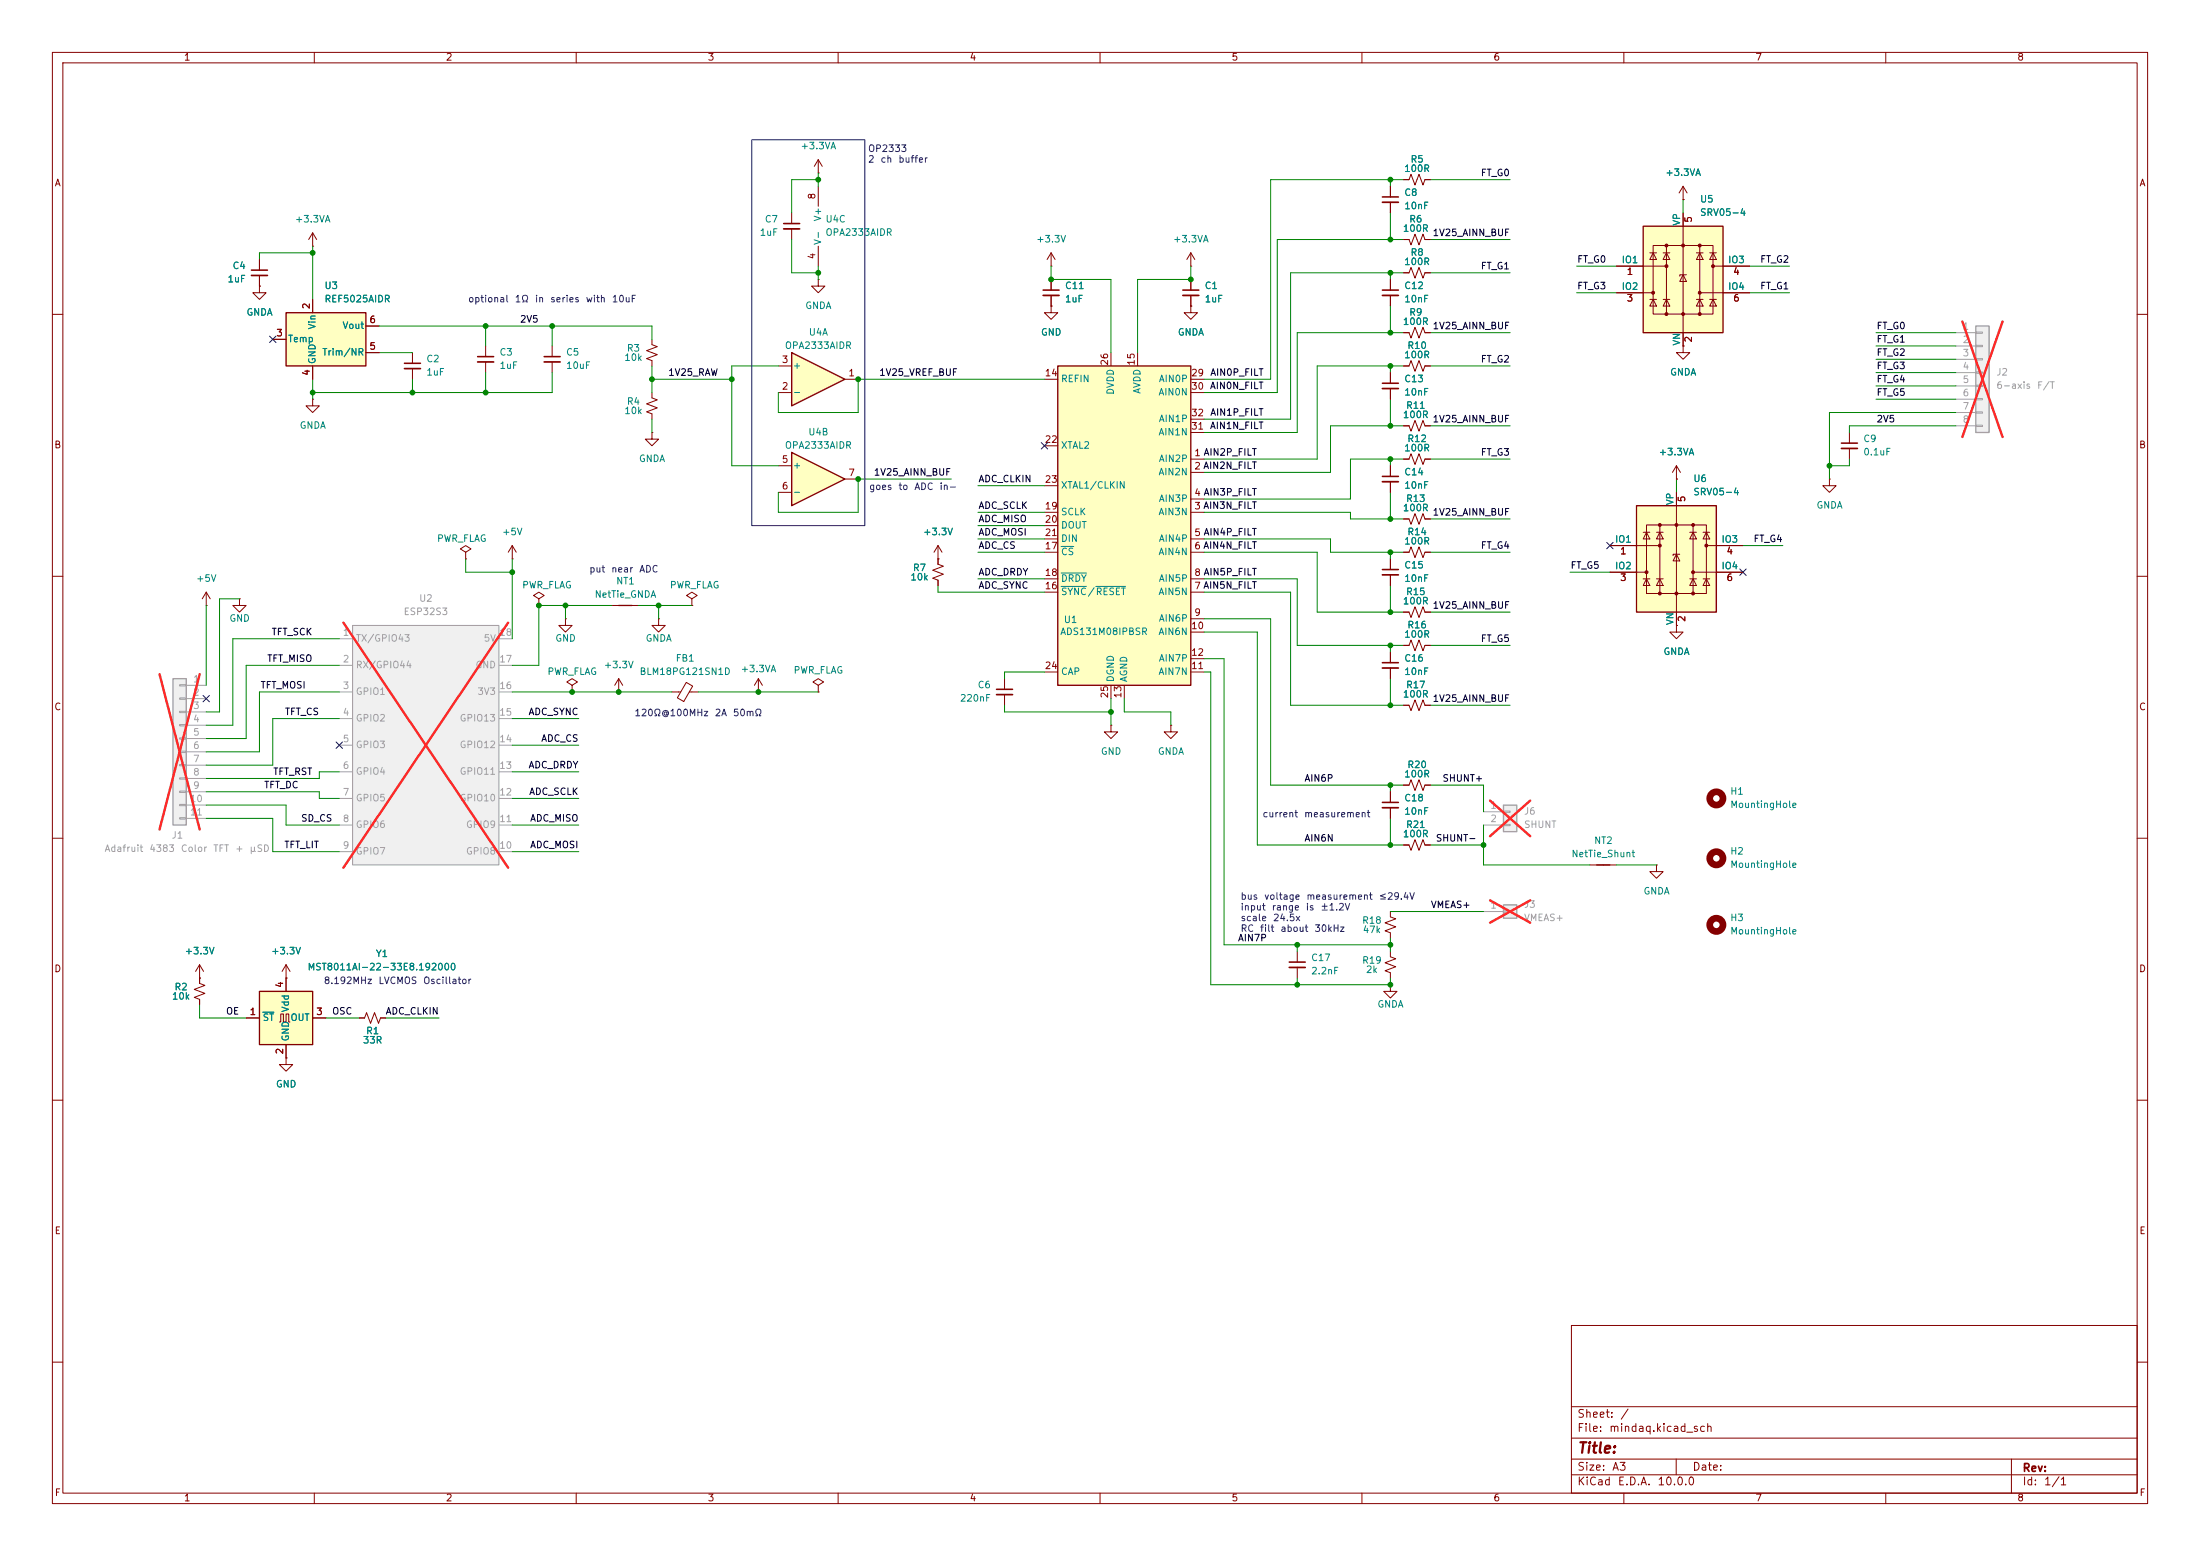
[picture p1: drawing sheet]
<svg xmlns="http://www.w3.org/2000/svg" width="420mm" height="297mm" viewBox="0 0 420 297" stroke-linecap="round" stroke-linejoin="round" font-family="sans-serif">
<g fill="none" stroke="#840000" stroke-width=".19">
<path d="M10 10h400v277h-400zM12 12h396v273h-396zM60 10v2M110 10v2M160 10v2M210 10v2M260 10v2M310 10v2M360 10v2M49.5 54.6v1.3h1.3l-1.3 1.3-1.2-1.3h1.2M49.5 54.6h.1M10 60h2"/>
<path d="M408 60h2M10 110h2M408 110h2M10 160h2M408 160h2M10 210h2M408 210h2M300 253h108v32h-108zM10 260h2M300 278.5h108M300 274.5h108M300 268.5h108"/>
<path d="M320 278.5v3M384 278.5v6.5M408 260h2M60 285v2M110 285v2M160 285v2M210 285v2M260 285v2M300 281.5h108M310 285v2M360 285v2"/>
</g>
<path d="M201.9 69.9h25.4v60.9h-25.4z" fill="#ffffc2"/>
<path d="M201.9 69.9h25.4v60.9h-25.4zM304.8 165.1h2.5" fill="none" stroke="#840000" stroke-width=".25"/>
<g fill="none" stroke="#840000" stroke-width=".19">
<path d="M200.7 50.8h.1M200.7 48.3l.7 1.2M200.7 48.3l-.8 1.2M200.7 48.3v2.5M92.7 66v2.1M92.7 69.1v2M105.4 66v2.1M105.4 69.1v2M199.4 72.4h2.5M212.1 67.3v2.6M217.2 67.3v2.6M227.3 72.4h2.6"/>
<path d="M227.3 74.9h2.6M199.4 97.8h2.5M199.4 85.1h2.5M199.4 92.7h2.5M227.3 87.6h2.6M227.3 90.2h2.6M227.3 97.8h2.6M227.3 95.3h2.6M227.3 82.6h2.6M227.3 80h2.6M199.4 102.9h2.5M199.4 105.4h2.5"/>
<path d="M199.4 113h2.5M199.4 110.5h2.5M199.4 100.3h2.5M227.3 102.9h2.6M227.3 105.4h2.6M227.3 113h2.6M227.3 110.5h2.6M227.3 118.1h2.6M199.4 128.3h2.5M212.1 130.8v2.6M214.6 130.8v2.6M227.3 120.7h2.6"/>
<path d="M227.3 128.3h2.6M227.3 125.7h2.6M268 134.6h1l.4 1 .7-2 .8 2 .8-2 .3 1h1M268 149.9h1l.4-1.1 .7 2.1 .8-2.1 .8 2.1 .3-1h1M303.5 165.1h5.1"/>
</g>
<path d="M202.6 111.9h4.8M202.6 104.3h2.4M202.6 109.4h4.8M209.2 111.9h5.7" fill="none" stroke="#008484" stroke-width=".19"/>
<circle cx="327.7" cy="163.8" r="1.27" fill="none" stroke="#840000" stroke-width="1.3"/>
<path d="M91.2 68.1h3M103.9 68.1h3" fill="none" stroke="#840000" stroke-width=".3"/>
<path d="M91.2 69.1h3M103.9 69.1h3" fill="none" stroke="#840000" stroke-width=".33"/>
<path d="M287 153.7h2.6v5.1h-2.6z" fill="#f0f0f0"/>
<path d="M287 153.7h2.6v5.1h-2.6z" fill="none" stroke="#a1a1a1" stroke-width=".25"/>
<path d="M283.2 154.9h3.8M283.2 157.5h3.8M287 154.8h1.3v.3h-1.3zM287 157.4h1.3v.2h-1.3z" fill="none" stroke="#a1a1a1" stroke-width=".19"/>
<path d="M284.5 152.8l7.6 6.8M292.1 152.8l-7.6 6.8" fill="none" stroke="#ff2626" stroke-width=".46"/>
<path d="M287 172.7h2.6v2.6h-2.6z" fill="#f0f0f0"/>
<path d="M287 172.7h2.6v2.6h-2.6z" fill="none" stroke="#a1a1a1" stroke-width=".25"/>
<path d="M283.2 174h3.8M287 173.9h1.3v.2h-1.3z" fill="none" stroke="#a1a1a1" stroke-width=".19"/>
<path d="M284.5 171.9l7.6 4.2M292.1 171.9l-7.6 4.2" fill="none" stroke="#ff2626" stroke-width=".46"/>
<path d="M97.8 106.7h.1M97.8 104.1l-.8 1.3M97.8 104.1l.8 1.3M97.8 104.1v2.6M102.9 114.3l1-.6-1-.7-1 .7 1 .6v1.3M102.9 115.6h.1M116.8 115.6h5.1" fill="none" stroke="#840000" stroke-width=".19"/>
<path d="M118.1 115.6h2.5" fill="none" stroke="#840000" stroke-width=".25"/>
<path d="M54.6 59.7h15.2v10.2h-15.2z" fill="#ffffc2"/>
<path d="M54.6 59.7h15.2v10.2h-15.2z" fill="none" stroke="#840000" stroke-width=".25"/>
<g fill="none" stroke="#840000" stroke-width=".19">
<path d="M49.5 49.5v2.1M49.5 52.6v2M59.7 47h.1M59.7 44.5v2.5M59.7 57.2v2.5M59.7 44.5l-.8 1.2M59.7 44.5l.8 1.2M52.1 64.8h2.5M59.7 69.9v2.5M69.8 67.3h2.6M69.8 62.2h2.6M349.2 91.4v1.3h-1.2l1.2 1.3 1.3-1.3h-1.3"/>
<path d="M349.2 91.4h.1M353.1 82.6v2M353.1 85.6v2M107.9 118.1v1.3h-1.2l1.2 1.3 1.3-1.3h-1.3M107.9 118.1h.1M125.7 118.1v1.3h1.3l-1.3 1.3-1.2-1.3h1.2M125.7 118.1h.1M179.1 104.1v3.6l1 .4-2 .7 2 .8-2 .8 1 .3v1.1M179.1 106.7h.1M179.1 104.1l.7 1.3M179.1 104.1l-.8 1.3M109.2 130.8l1-.6-1-.7-1 .7 1 .6v1.3"/>
<path d="M109.2 132.1h.1M118.1 132.1h.1M118.1 129.5l-.8 1.3M118.1 129.5l.8 1.3M118.1 129.5v2.6M265.4 151.1v2.1M265.4 154.2v2M268 161.3h1l.4 1 .7-2 .8 2 .8-2 .3 1h1"/>
</g>
<path d="M48 51.6h3.1M351.5 84.6h3.1M263.9 153.2h3.1" fill="none" stroke="#840000" stroke-width=".3"/>
<path d="M48 52.6h3.1M351.5 85.6h3.1M263.9 154.2h3.1" fill="none" stroke="#840000" stroke-width=".33"/>
<path d="M313.7 43.2h15.2v20.3h-15.2z" fill="#ffffc2"/>
<g fill="none" stroke="#840000" stroke-width=".19">
<path d="M321.3 38.1h.1M321.3 35.6v2.5M321.3 35.6l.8 1.2M321.3 35.6l-.8 1.2M308.6 50.8h9.5M308.6 55.9h7M315 48.3h1.2M315 57.2h1.2M315.6 46.9h11.4v13h-11.4zM315.6 48.3l.6 1.2h-1.2zM315.6 57.2l.6 1.2h-1.2zM317.5 48.3h1.3"/>
<path d="M317.5 57.2h1.3M318.1 48.3l.7 1.2h-1.3zM318.1 57.2l.7 1.2h-1.3zM318.1 46.9v13M321.3 52.5l.6 1.2h-1.2zM321.3 40.6v25.4M321.9 52.5h-1.2v.2M323.8 48.3h1.3M323.8 57.2h1.3M324.5 48.3l.6 1.2h-1.3zM324.5 57.2l.6 1.2h-1.3zM324.5 46.9v13"/>
<path d="M324.5 55.9h9.5M326.4 48.3h1.3M326.4 57.2h1.3M327 48.3l.7 1.2h-1.3zM327 57.2l.7 1.2h-1.3zM327 50.8h7M59.7 76.2v1.3h1.3l-1.3 1.2-1.3-1.2h1.3M59.7 76.2h.1M124.5 64.8v1l1 .4-2.1 .7 2.1 .8-2.1 .8 1.1 .3v1.1M124.5 74.9v1l1 .4-2.1 .8 2.1 .8-2.1 .7 1.1 .4v1M321.3 66v1.3h1.3l-1.3 1.3-1.3-1.3h1.3M321.3 66h.1"/>
<path d="M124.5 82.6v1.2h1.2l-1.2 1.3-1.3-1.3h1.3M124.5 82.6h.1M88.9 105.4l1-.6-1-.7-1 .7 1 .6v1.3M88.9 106.7h.1M191.8 129.5v2.1M191.8 132.6v2"/>
</g>
<path d="M313.7 43.2h15.2v20.3h-15.2z" fill="none" stroke="#840000" stroke-width=".25"/>
<g fill="#840000" stroke="#840000" stroke-width=".19">
<circle cx="315.6" cy="55.9" r=".28"/>
<circle cx="318.1" cy="46.9" r=".28"/>
<circle cx="318.1" cy="50.8" r=".28"/>
<circle cx="318.1" cy="59.9" r=".28"/>
<circle cx="321.3" cy="46.9" r=".28"/>
<circle cx="321.3" cy="59.9" r=".28"/>
<circle cx="324.5" cy="46.9" r=".28"/>
<circle cx="324.5" cy="55.9" r=".28"/>
<circle cx="324.5" cy="59.9" r=".28"/>
<circle cx="327" cy="50.8" r=".28"/>
</g>
<path d="M190.2 131.6h3.1" fill="none" stroke="#840000" stroke-width=".3"/>
<path d="M190.2 132.6h3.1" fill="none" stroke="#840000" stroke-width=".33"/>
<path d="M49.5 189.2h10.2v10.2h-10.2z" fill="#ffffc2"/>
<path d="M49.5 189.2h10.2v10.2h-10.2z" fill="none" stroke="#840000" stroke-width=".25"/>
<path d="M47 194.3h2.5M53.3 195.1h.3v-1.6h.5v1.6h.5v-1.6h.5v1.6h.3M54.6 186.7h.1M54.6 184.2v5M54.6 199.4v2.5M54.6 184.2l-.8 1.2M54.6 184.2l.8 1.2M59.7 194.3h2.5" fill="none" stroke="#840000" stroke-width=".19"/>
<path d="M50.2 193.2h2.1" fill="none" stroke="#008484" stroke-width=".19"/>
<path d="M377.2 62.2h2.5v20.4h-2.5z" fill="#f0f0f0"/>
<path d="M377.2 62.2h2.5v20.4h-2.5z" fill="none" stroke="#a1a1a1" stroke-width=".25"/>
<g fill="none" stroke="#a1a1a1" stroke-width=".19">
<path d="M373.4 63.5h3.8M373.4 66h3.8M373.4 68.6h3.8M373.4 71.1h3.8M373.4 73.7h3.8M373.4 76.2h3.8M373.4 78.7h3.8M377.2 63.4h1.3v.2h-1.3zM377.2 65.9h1.3v.3h-1.3zM377.2 68.5h1.3v.2h-1.3zM377.2 71h1.3v.2h-1.3zM377.2 73.5h1.3v.3h-1.3z"/>
<path d="M377.2 76.1h1.3v.2h-1.3zM377.2 78.6h1.3v.3h-1.3zM373.4 81.3h3.8M377.2 81.2h1.3v.2h-1.3z"/>
</g>
<path d="M374.6 61.4l7.7 22M382.3 61.4l-7.7 22" fill="none" stroke="#ff2626" stroke-width=".46"/>
<path d="M77.2 69.3h3.1M246.1 183.6h3.1" fill="none" stroke="#840000" stroke-width=".3"/>
<path d="M77.2 70.4h3.1M246.1 184.7h3.1" fill="none" stroke="#840000" stroke-width=".33"/>
<path d="M78.7 67.3v2M78.7 70.4v2M265.4 174v1l1 .4-2 .7 2 .8-2 .8 1 .4v1M247.6 181.6v2M247.6 184.7v2M265.4 188v1.2h-1.2l1.2 1.3 1.3-1.3h-1.3M265.4 188h.1M265.4 181.6v1l1 .4-2 .8 2 .7-2 .8 1 .4v1" fill="none" stroke="#840000" stroke-width=".19"/>
<circle cx="327.7" cy="152.4" r="1.27" fill="none" stroke="#840000" stroke-width="1.3"/>
<path d="M67.3 119.4h27.9v45.7h-27.9z" fill="#f0f0f0"/>
<g fill="none" stroke="#a1a1a1" stroke-width=".19">
<path d="M67.3 119.4h27.9v45.7h-27.9zM64.8 121.9h2.5M64.8 127h2.5M64.8 132.1h2.5M64.8 137.2h2.5M95.2 121.9h2.6M95.2 127h2.6M95.2 132.1h2.6M95.2 137.2h2.6M64.8 142.2h2.5M64.8 147.3h2.5M64.8 152.4h2.5"/>
<path d="M64.8 157.5h2.5M95.2 142.2h2.6M95.2 147.3h2.6M95.2 152.4h2.6M95.2 157.5h2.6M64.8 162.6h2.5M95.2 162.6h2.6"/>
</g>
<path d="M65.6 118.9l31.4 46.7M97 118.9l-31.4 46.7" fill="none" stroke="#ff2626" stroke-width=".46"/>
<path d="M265.4 35.6v2M265.4 38.6v2M268 45.7h1l.4 1 .7-2 .8 2 .8-2 .3 1h1M320 91.4h.1M320 88.9l.8 1.3M320 88.9l-.7 1.3M320 88.9v2.5M316.2 165.1v1.3h-1.2l1.2 1.2 1.3-1.2h-1.3M316.2 165.1h.1" fill="none" stroke="#840000" stroke-width=".19"/>
<path d="M263.9 37.6h3.1" fill="none" stroke="#840000" stroke-width=".3"/>
<path d="M263.9 38.6h3.1" fill="none" stroke="#840000" stroke-width=".33"/>
<path d="M33 129.5h2.6v28h-2.6z" fill="#f0f0f0"/>
<path d="M33 129.5h2.6v28h-2.6z" fill="none" stroke="#a1a1a1" stroke-width=".25"/>
<g fill="none" stroke="#a1a1a1" stroke-width=".19">
<path d="M34.3 130.7h1.3v.2h-1.3zM34.3 133.2h1.3v.3h-1.3zM34.3 135.8h1.3v.2h-1.3zM34.3 138.3h1.3v.3h-1.3zM35.6 130.8h3.8M35.6 133.4h3.8M35.6 135.9h3.8M35.6 138.4h3.8M34.3 140.8h1.3v.3h-1.3zM34.3 143.4h1.3v.2h-1.3zM34.3 145.9h1.3v.3h-1.3zM34.3 148.5h1.3v.2h-1.3z"/>
<path d="M34.3 151h1.3v.3h-1.3zM34.3 153.5h1.3v.3h-1.3zM34.3 156.1h1.3v.2h-1.3zM35.6 141h3.8M35.6 143.5h3.8M35.6 146.1h3.8M35.6 148.6h3.8M35.6 151.1h3.8M35.6 153.7h3.8M35.6 156.2h3.8"/>
</g>
<path d="M30.5 128.7l7.6 29.6M38.1 128.7l-7.6 29.6" fill="none" stroke="#ff2626" stroke-width=".46"/>
<g fill="none" stroke="#840000" stroke-width=".19">
<path d="M156.2 33h.1M156.2 30.5l.8 1.3M156.2 30.5l-.8 1.3M156.2 30.5v2.5M268 34.3h1l.4-1 .7 2 .8-2 .8 2 .3-1h1M151.1 40.6v2.1M151.1 43.7v2M156.2 53.3v1.3h1.3l-1.3 1.3-1.3-1.3h1.3M156.2 53.3h.1M200.7 58.4v1.3h-1.3l1.3 1.3 1.2-1.3h-1.2M200.7 58.4h.1M200.7 53.3v2.1"/>
<path d="M200.7 56.4v2M227.3 58.4v1.3h1.3l-1.3 1.3-1.2-1.3h1.2M227.3 58.4h.1M227.3 50.8h.1M227.3 48.3v2.5M227.3 53.3v2.1M227.3 56.4v2M227.3 48.3l.8 1.2M227.3 48.3l-.7 1.2M265.4 53.3v2.1M265.4 56.4v2M268 52.1h1l.4-1 .7 2 .8-2 .8 2 .3-1h1"/>
<path d="M265.4 71.1v2.1M265.4 74.2v2M268 63.5h1l.4 1 .7-2 .8 2 .8-2 .3 1h1M268 69.9h1l.4-1.1 .7 2.1 .8-2.1 .8 2.1 .3-1h1M265.4 88.9v2M265.4 91.9v2.1M268 81.3h1l.4 1 .7-2 .8 2 .8-2 .3 1h1M268 87.6h1l.4-1 .7 2 .8-2 .8 2 .3-1h1M39.4 115.6h.1M39.4 113l-.8 1.3M39.4 113l.7 1.3M39.4 113v2.6"/>
<path d="M45.7 114.3v1.3h-1.3l1.3 1.2 1.3-1.2h-1.3M45.7 114.3h.1M128.3 132.1h1.6M131 130.3l1.2 .7-1.7 2.9-1.2-.7zM131.6 132.1h1.7M144.8 132.1h.1M144.8 129.5l-.8 1.3M144.8 129.5l.7 1.3M144.8 129.5v2.6M156.2 130.8l1-.6-1-.7-1 .7 1 .6v1.3M156.2 132.1h.1M212.1 138.4v1.3h-1.3l1.3 1.3 1.3-1.3h-1.3"/>
<path d="M212.1 138.4h.1M223.5 138.4v1.3h-1.3l1.3 1.3 1.3-1.3h-1.3M223.5 138.4h.1M38.1 184.2v3.5l1 .4-2 .7 2 .8-2 .8 1 .4v1M38.1 186.7h.1M38.1 184.2l-.8 1.2M38.1 184.2l.8 1.2M68.6 194.3h1l.4-1 .7 2 .8-2 .8 2 .3-1h1.1M54.6 201.9v1.3h-1.3l1.3 1.3 1.3-1.3h-1.3M54.6 201.9h.1"/>
</g>
<path d="M149.6 42.7h3.1M199.1 55.4h3.1M225.8 55.4h3.1M263.9 55.4h3.1M263.9 73.2h3.1M263.9 90.9h3.1" fill="none" stroke="#840000" stroke-width=".3"/>
<path d="M149.6 43.7h3.1M199.1 56.4h3.1M225.8 56.4h3.1M263.9 56.4h3.1M263.9 74.2h3.1M263.9 91.9h3.1" fill="none" stroke="#840000" stroke-width=".33"/>
<path d="M312.4 96.5h15.3v20.3h-15.3z" fill="#ffffc2"/>
<g fill="none" stroke="#840000" stroke-width=".19">
<path d="M320 94v25.4M307.3 104.1h9.6M307.3 109.2h7M313.7 101.6h1.3M313.7 110.5h1.3M314.3 100.2h11.5v13.1h-11.5zM314.3 101.6l.7 1.3h-1.3zM314.3 110.5l.7 1.3h-1.3zM316.2 101.6h1.3M316.2 110.5h1.3M316.9 101.6l.6 1.3h-1.3zM316.9 110.5l.6 1.3h-1.3z"/>
<path d="M316.9 100.2v13.1M320 105.8l.7 1.3h-1.3zM320 119.4v1.3h1.3l-1.3 1.2-1.2-1.2h1.2M320 119.4h.1M320.7 105.8h-1.3v.2M322.6 101.6h1.2M322.6 110.5h1.2M323.2 101.6l.6 1.3h-1.2zM323.2 110.5l.6 1.3h-1.2zM323.2 100.2v13.1M323.2 109.2h9.5M325.1 101.6h1.3"/>
<path d="M325.1 110.5h1.3M325.8 101.6l.6 1.3h-1.3zM325.8 110.5l.6 1.3h-1.3zM325.8 104.1h6.9"/>
</g>
<path d="M312.4 96.5h15.3v20.3h-15.3z" fill="none" stroke="#840000" stroke-width=".25"/>
<g fill="#840000" stroke="#840000" stroke-width=".19">
<circle cx="314.3" cy="109.2" r=".28"/>
<circle cx="316.9" cy="100.2" r=".28"/>
<circle cx="316.9" cy="104.1" r=".28"/>
<circle cx="316.9" cy="113.3" r=".28"/>
<circle cx="320" cy="100.2" r=".28"/>
<circle cx="320" cy="113.3" r=".28"/>
<circle cx="323.2" cy="100.2" r=".28"/>
<circle cx="323.2" cy="109.2" r=".28"/>
<circle cx="323.2" cy="113.3" r=".28"/>
<circle cx="325.8" cy="104.1" r=".28"/>
</g>
<path d="M151.1 86.4l10.2 5-10.2 5.1z" fill="#ffffc2"/>
<path d="M151.1 86.4l10.2 5-10.2 5.1z" fill="none" stroke="#840000" stroke-width=".25"/>
<path d="M148.6 88.9h2.5M148.6 94h2.5M161.3 91.4h2.5" fill="none" stroke="#840000" stroke-width=".19"/>
<circle cx="327.7" cy="176.5" r="1.27" fill="none" stroke="#840000" stroke-width="1.3"/>
<path d="M151.1 67.3l10.2 5.1-10.2 5.1z" fill="#ffffc2"/>
<path d="M151.1 67.3l10.2 5.1-10.2 5.1z" fill="none" stroke="#840000" stroke-width=".25"/>
<g fill="none" stroke="#840000" stroke-width=".19">
<path d="M156.2 35.6v3.8M265.4 35.6v2M265.4 38.6v2M268 34.3h1M272 34.3h1M321.3 38.1h.1M49.5 54.6h.1M49.5 49.5v2.1M49.5 52.6v2M59.7 57.2v2.5M156.2 47v3.8M200.7 58.4h.1"/>
<path d="M200.7 53.3v2.1M200.7 56.4v2M227.3 58.4h.1M227.3 53.3v2.1M227.3 56.4v2M265.4 53.3v2.1M265.4 56.4v2M268 52.1h1M268 45.7h1M272 52.1h1M272 45.7h1M308.6 50.8h5.1"/>
<path d="M308.6 55.9h5.1M321.3 40.6v2.6M328.9 50.8h5.1M328.9 55.9h5.1M52.1 64.8h2.5M59.7 69.9v2.5M69.8 67.3h2.6M69.8 62.2h2.6M148.6 74.9h2.5M148.6 69.9h2.5M161.3 72.4h2.5M265.4 71.1v2.1"/>
<path d="M265.4 74.2v2M268 69.9h1M268 63.5h1M272 69.9h1M272 63.5h1M321.3 66h.1M321.3 63.5v2.5M265.4 88.9v2M265.4 91.9v2.1M268 99.1h1l.4 1 .7-2.1 .8 2.1 .8-2.1 .3 1.1h1M268 87.6h1M268 81.3h1"/>
<path d="M272 87.6h1M272 81.3h1M320 91.4h.1M320 94v2.5M132.1 114.3l1-.6-1-.7-1 .7 1 .6v1.3M132.1 115.6h.1M179.1 106.7h.1M179.1 106.7v1M179.1 110.7v1.1M265.4 106.7v2M265.4 109.7v2.1M268 116.8h1l.4 1.1 .7-2.1 .8 2.1 .8-2.1 .3 1h1"/>
<path d="M268 105.4h1l.4-1 .7 2 .8-2 .8 2 .3-1h1M307.3 104.1h5.1M307.3 109.2h5.1M320 119.4h.1M320 116.8v2.6M327.7 104.1h5M327.7 109.2h5M265.4 124.5v2M265.4 127.5v2M268 123.2h1l.4-1 .7 2 .8-2 .8 2 .3-1h1M268 134.6h1M272 134.6h1"/>
<path d="M265.4 151.1v2.1M265.4 154.2v2M268 149.9h1M272 149.9h1M268 161.3h1M272 161.3h1M38.1 186.7h.1M38.1 186.7v1M38.1 190.8v1M47 194.3h2.5M54.6 186.7h.1M54.6 186.7v2.5"/>
<path d="M54.6 199.4v2.5M59.7 194.3h2.5M68.6 194.3h1M72.6 194.3h1.1M54.6 201.9h.1"/>
</g>
<path d="M263.9 108.7h3.1M263.9 126.5h3.1" fill="none" stroke="#840000" stroke-width=".3"/>
<path d="M263.9 109.7h3.1M263.9 127.5h3.1" fill="none" stroke="#840000" stroke-width=".33"/>
<g fill="none" stroke="#008400" stroke-width=".19">
<path d="M156.2 34.3h-5.1v6.3M156.2 33v2.6M265.4 34.3v1.3M268 34.3h-25.4v38.1h-12.7M273 34.3h15.3M321.3 38.1v2.5M59.7 48.3h-10.2v1.2M59.7 47v10.2M151.1 45.7v6.4h5.1M156.2 50.8v2.5M200.7 50.8v2.5h11.4v14M227.3 50.8v2.5h-10.1v14"/>
<path d="M265.4 40.6v5.1M265.4 52.1v1.2M265.4 58.4v5.1M268 45.7h-24.2v29.2h-13.9M268 52.1h-21.6v27.9h-16.5M273 45.7h15.3M273 52.1h15.3M301 55.9h7.6M301 50.8h7.6M334 55.9h7.6M334 50.8h7.6M59.7 72.4v3.8"/>
<path d="M72.4 62.2h52.1v2.6M72.4 67.3h6.3M78.7 72.4v2.5M92.7 62.2v3.8M92.7 71.1v3.8M105.4 71.1v3.8h-45.7M105.4 62.2v3.8M124.5 72.4h15.2M124.5 69.9v5M148.6 69.9h-8.9v19h8.9M199.4 72.4h-35.6v6.3h-15.2v-3.8M265.4 69.9v1.2"/>
<path d="M265.4 76.2v5.1M268 63.5h-20.4v19.1h-17.7M268 69.9h-16.5v17.7h-21.6M273 69.9h15.3M273 63.5h15.3M358.1 63.5h15.3M358.1 66h15.3M358.1 76.2h15.3M358.1 73.7h15.3M358.1 71.1h15.3M358.1 68.6h15.3M373.4 78.7h-24.2v12.7"/>
<path d="M124.5 80v2.6M181.6 91.4h-17.8v6.4h-15.2v-3.8M186.7 92.7h12.7M186.7 97.8h12.7M229.9 97.8h27.9v1.3h10.2M265.4 87.6v1.3M265.4 94v5.1M268 87.6h-10.2v7.7h-27.9M268 81.3h-14v8.9h-24.1M273 87.6h15.3M273 81.3h15.3M273 99.1h15.3"/>
<path d="M320 91.4v2.6M353.1 87.6v1.3h-3.9M373.4 81.3h-20.3v1.3M39.4 115.6v15.2M45.7 114.3h-3.8v21.6h-2.5M88.9 106.7v2.5h8.9M97.8 106.7v15.2M107.9 115.6v2.5M116.8 115.6h-13.9v11.4h-5.1M121.9 115.6h10.2M125.7 115.6v2.5M179.1 111.8v1.2h20.3"/>
<path d="M186.7 102.9h12.7M186.7 100.3h12.7M186.7 110.5h12.7M186.7 105.4h12.7M229.9 102.9h24.1v2.5h14M229.9 113h16.5v21.6h21.6M229.9 110.5h17.7v12.7h20.4M229.9 105.4h21.6v11.4h16.5M229.9 118.1h12.7v31.8h25.4M265.4 105.4v1.3M265.4 111.8v5M273 105.4h15.3"/>
<path d="M273 116.8h15.3M299.7 109.2h7.6M332.7 104.1h7.7M64.8 127h-17.8v14h-7.6M64.8 132.1h-15.3v11.4h-10.1M64.8 121.9h-20.4v16.5h-5M64.8 137.2h-12.7v8.9h-12.7M97.8 132.1h30.5M97.8 137.2h12.7M133.3 132.1h22.9M191.8 134.6v1.3h20.3M199.4 128.3h-7.6v1.2"/>
<path d="M212.1 133.4v5M214.6 133.4v2.5h8.9v2.5M229.9 128.3h1.2v59.7h34.3v-1.3M229.9 125.7h3.8v54.6h31.7M229.9 120.7h10.1v40.6h28M265.4 123.2v1.3M265.4 129.5v5.1M273 134.6h15.3M273 123.2h15.3M39.4 151.1h21.6v1.3h3.8M39.4 156.2h12.7v6.4h12.7M39.4 153.7h15.2v3.8h10.2"/>
<path d="M64.8 147.3h-3.8v1.3h-21.6M97.8 152.4h12.7M97.8 147.3h12.7M97.8 157.5h12.7M97.8 142.2h12.7M265.4 149.9v1.2M265.4 156.2v5.1M273 149.9h10.2v5M283.2 157.5v7.6h20.3M97.8 162.6h12.7M265.4 179.1v2.5M265.4 174h17.8"/>
<path d="M273 161.3h10.2M308.6 165.1h7.6M38.1 191.8v2.5h8.9M62.2 194.3h6.4M73.7 194.3h10.1M247.6 180.3v1.3M247.6 186.7v1.3"/>
</g>
<path d="M51.5 64.2l1.2 1.2M52.7 64.2l-1.2 1.2M198.8 84.5l1.2 1.2M200 84.5l-1.2 1.2M306.7 103.5l1.2 1.2M307.9 103.5l-1.2 1.2M332.1 108.6l1.2 1.2M333.3 108.6l-1.2 1.2M38.8 132.7l1.2 1.3M40 132.7l-1.2 1.3M64.2 141.6l1.2 1.2M65.4 141.6l-1.2 1.2" fill="none" stroke="#000084" stroke-width=".19"/>
<path d="M143.5 26.7h21.6v73.6h-21.6z" fill="none" stroke="#0000c2" stroke-width=".19"/>
<path d="M50.2 193.2h2.1" fill="none" stroke="#008484" stroke-width=".19"/>
<g fill="#008400" stroke="#008400" stroke-width=".19">
<circle cx="102.9" cy="115.6" r=".46"/>
<circle cx="105.4" cy="62.2" r=".46"/>
<circle cx="97.8" cy="109.2" r=".46"/>
<circle cx="107.9" cy="115.6" r=".46"/>
<circle cx="118.1" cy="132.1" r=".46"/>
<circle cx="144.8" cy="132.1" r=".46"/>
<circle cx="156.2" cy="34.3" r=".46"/>
<circle cx="124.5" cy="72.4" r=".46"/>
<circle cx="156.2" cy="52.1" r=".46"/>
<circle cx="139.7" cy="72.4" r=".46"/>
<circle cx="125.7" cy="115.6" r=".46"/>
<circle cx="109.2" cy="132.1" r=".46"/>
<circle cx="92.7" cy="74.9" r=".46"/>
<circle cx="92.7" cy="62.2" r=".46"/>
<circle cx="78.7" cy="74.9" r=".46"/>
<circle cx="59.7" cy="74.9" r=".46"/>
<circle cx="59.7" cy="48.3" r=".46"/>
<circle cx="163.8" cy="72.4" r=".46"/>
<circle cx="163.8" cy="91.4" r=".46"/>
<circle cx="265.4" cy="180.3" r=".46"/>
<circle cx="265.4" cy="188" r=".46"/>
<circle cx="265.4" cy="161.3" r=".46"/>
<circle cx="247.6" cy="188" r=".46"/>
<circle cx="200.7" cy="53.3" r=".46"/>
<circle cx="265.4" cy="34.3" r=".46"/>
<circle cx="227.3" cy="53.3" r=".46"/>
<circle cx="247.6" cy="180.3" r=".46"/>
<circle cx="212.1" cy="135.9" r=".46"/>
<circle cx="265.4" cy="63.5" r=".46"/>
<circle cx="265.4" cy="69.9" r=".46"/>
<circle cx="265.4" cy="45.7" r=".46"/>
<circle cx="265.4" cy="52.1" r=".46"/>
<circle cx="265.4" cy="134.6" r=".46"/>
<circle cx="265.4" cy="105.4" r=".46"/>
<circle cx="265.4" cy="116.8" r=".46"/>
<circle cx="265.4" cy="123.2" r=".46"/>
<circle cx="265.4" cy="99.1" r=".46"/>
<circle cx="265.4" cy="81.3" r=".46"/>
<circle cx="265.4" cy="87.6" r=".46"/>
<circle cx="349.2" cy="88.9" r=".46"/>
<circle cx="283.2" cy="161.3" r=".46"/>
<circle cx="265.4" cy="149.9" r=".46"/>
</g>
<text font-size="2" fill="#840000" x="301" y="277.9">Title:</text>
<g font-size="1.5" fill="#840000">
<text x="301" y="273.7">File:</text>
<text x="301" y="271">Sheet:</text>
<text x="307.1" y="273.7">mindaq.kicad_sch</text>
<text x="309.2" y="271">/</text>
<text x="301" y="281.1">Size:</text>
<text x="307.6" y="281.1">A3</text>
<text x="323" y="281.1">Date:</text>
<text x="386" y="281.3">Rev:</text>
<text x="301" y="283.9">KiCad</text>
<text x="308.7" y="283.9">E.D.A.</text>
<text x="316.3" y="283.9">10.0.0</text>
<text x="386" y="283.9">Id:</text>
<text x="390.1" y="283.9">1/1</text>
</g>
<g font-size="1.3" fill="#840000">
<text x="35" y="11.9">1</text>
<text x="85" y="11.9">2</text>
<text x="135" y="11.9">3</text>
<text x="185" y="11.9">4</text>
<text x="235" y="11.9">5</text>
<text x="285" y="11.9">6</text>
<text x="335" y="11.9">7</text>
<text x="385" y="11.9">8</text>
<text x="10.3" y="35.9">A</text>
<text x="408.3" y="35.9">A</text>
<text x="156" y="38.2" transform="rotate(-90 156 38.2)">8</text>
<text x="323.3" y="42.6" transform="rotate(-90 323.3 42.6)">5</text>
<text x="156" y="49.6" transform="rotate(-90 156 49.6)">4</text>
<text x="310.4" y="52.8">1</text>
<text x="330.8" y="52.8">4</text>
<text x="59.4" y="59.1" transform="rotate(-90 59.4 59.1)">2</text>
<text x="310.4" y="57.9">3</text>
<text x="330.8" y="57.9">6</text>
<text x="52.6" y="64.5">3</text>
<text x="70.4" y="62">6</text>
<text x="323.3" y="65.5" transform="rotate(-90 323.3 65.5)">2</text>
<text x="59.4" y="71.8" transform="rotate(-90 59.4 71.8)">4</text>
<text x="70.4" y="67.1">5</text>
<text x="149.2" y="69.6">3</text>
<text x="211.8" y="69.9" transform="rotate(-90 211.8 69.9)">26</text>
<text x="216.9" y="69.9" transform="rotate(-90 216.9 69.9)">15</text>
<text x="149.2" y="74.7">2</text>
<text x="161.9" y="72.1">1</text>
<text x="199.3" y="72.1">14</text>
<text x="227.3" y="72.1">29</text>
<text x="227.3" y="74.7">30</text>
<text x="227.3" y="82.3">31</text>
<text x="227.3" y="79.8">32</text>
<text x="10.3" y="85.9">B</text>
<text x="149.2" y="88.6">5</text>
<text x="199.3" y="84.8">22</text>
<text x="227.9" y="87.4">1 AIN2P_FILT</text>
<text x="227.9" y="89.9">2 AIN2N_FILT</text>
<text x="408.2" y="85.9">B</text>
<text x="149.2" y="93.7">6</text>
<text x="161.9" y="91.2">7</text>
<text x="199.3" y="92.5">23</text>
<text x="227.9" y="95">4 AIN3P_FILT</text>
<text x="322" y="96" transform="rotate(-90 322 96)">5</text>
<text x="199.3" y="97.5">19</text>
<text x="199.3" y="100.1">20</text>
<text x="227.9" y="97.5">3 AIN3N_FILT</text>
<text x="199.3" y="105.2">17</text>
<text x="199.3" y="102.6">21</text>
<text x="227.9" y="102.6">5 AIN4P_FILT</text>
<text x="227.9" y="105.2">6 AIN4N_FILT</text>
<text x="309.2" y="106.1">1</text>
<text x="329.5" y="106.1">4</text>
<text x="199.3" y="112.8">16</text>
<text x="199.3" y="110.2">18</text>
<text x="227.9" y="112.8">7 AIN5N_FILT</text>
<text x="227.9" y="110.2">8 AIN5P_FILT</text>
<text x="309.2" y="111.2">3</text>
<text x="329.5" y="111.2">6</text>
<text x="227.9" y="117.9">9</text>
<text x="322" y="118.8" transform="rotate(-90 322 118.8)">2</text>
<text x="227.3" y="120.4">10</text>
<text x="227.3" y="125.5">12</text>
<text x="199.3" y="128">24</text>
<text x="227.3" y="128">11</text>
<text x="10.3" y="135.9">C</text>
<text x="211.8" y="133.4" transform="rotate(-90 211.8 133.4)">25</text>
<text x="214.4" y="133.4" transform="rotate(-90 214.4 133.4)">13</text>
<text x="408.2" y="135.9">C</text>
<text x="10.3" y="185.9">D</text>
<text x="408.2" y="185.9">D</text>
<text x="54.4" y="188.7" transform="rotate(-90 54.4 188.7)">4</text>
<text x="47.6" y="194.1">1</text>
<text x="60.3" y="194.1">3</text>
<text x="54.4" y="201.4" transform="rotate(-90 54.4 201.4)">2</text>
<text x="10.3" y="235.9">E</text>
<text x="408.3" y="235.9">E</text>
<text x="10.3" y="285.9">F</text>
<text x="35" y="286.9">1</text>
<text x="85" y="286.9">2</text>
<text x="135" y="286.9">3</text>
<text x="185" y="286.9">4</text>
<text x="235" y="286.9">5</text>
<text x="285" y="286.9">6</text>
<text x="335" y="286.9">7</text>
<text x="385" y="286.9">8</text>
<text x="408.3" y="285.9">F</text>
</g>
<g font-size="1.3" fill="#008484">
<text x="152.7" y="28.8">+3.3VA</text>
<text x="268" y="33.1">100R</text>
<text x="269.2" y="31.3">R5</text>
<text x="317.8" y="33.9">+3.3VA</text>
<text x="268" y="37.7">C8</text>
<text x="268" y="40.2">10nF</text>
<text x="324.4" y="39">U5</text>
<text x="324.4" y="41.5">SRV05-4</text>
<text x="56.2" y="42.8">+3.3VA</text>
<text x="144.9" y="45.3">1uF</text>
<text x="145.9" y="42.8">C7</text>
<text x="157.1" y="46.9" transform="rotate(-90 157.1 46.9)">V-</text>
<text x="157.1" y="42.4" transform="rotate(-90 157.1 42.4)">V+</text>
<text x="157.5" y="45.3">OPA2333AIDR</text>
<text x="157.5" y="42.8">U4C</text>
<text x="197.7" y="46.6">+3.3V</text>
<text x="223.8" y="46.6">+3.3VA</text>
<text x="267.7" y="44.6">100R</text>
<text x="268.9" y="42.8">R6</text>
<text x="321.1" y="43.2" transform="rotate(-90 321.1 43.2)">VP</text>
<text x="44.3" y="51.7">C4</text>
<text x="268" y="50.9">100R</text>
<text x="269.2" y="49.1">R8</text>
<text x="309.5" y="50.5">IO1</text>
<text x="329.8" y="50.5">IO3</text>
<text x="43.3" y="54.2">1uF</text>
<text x="61.8" y="55.5">U3</text>
<text x="61.8" y="58">REF5025AIDR</text>
<text x="153.6" y="59.3">GNDA</text>
<text x="203.2" y="58">1uF</text>
<text x="203.2" y="55.5">C11</text>
<text x="229.9" y="55.5">C1</text>
<text x="229.9" y="58">1uF</text>
<text x="268" y="55.5">C12</text>
<text x="268" y="58">10nF</text>
<text x="309.5" y="55.6">IO2</text>
<text x="329.8" y="55.6">IO4</text>
<text x="46.9" y="60.6">GNDA</text>
<text x="54.9" y="65.6">Temp</text>
<text x="60.6" y="63" transform="rotate(-90 60.6 63)">Vin</text>
<text x="65.3" y="63.1">Vout</text>
<text x="154.3" y="64.4">U4A</text>
<text x="198.6" y="64.4">GND</text>
<text x="224.7" y="64.4">GNDA</text>
<text x="267.7" y="62.3">100R</text>
<text x="268.9" y="60.6">R9</text>
<text x="60.6" y="69.6" transform="rotate(-90 60.6 69.6)">GND</text>
<text x="61.4" y="68.2">Trim/NR</text>
<text x="81.3" y="69.4">C2</text>
<text x="81.3" y="72">1uF</text>
<text x="95.3" y="68.2">C3</text>
<text x="95.3" y="70.7">1uF</text>
<text x="108" y="68.2">C5</text>
<text x="108" y="70.7">10uF</text>
<text x="119.1" y="69.2">10k</text>
<text x="119.6" y="67.4">R3</text>
<text x="149.7" y="66.9">OPA2333AIDR</text>
<text x="151.3" y="70.7">+</text>
<text x="268" y="68.7">100R</text>
<text x="268.6" y="66.9">R10</text>
<text x="318.7" y="72">GNDA</text>
<text x="321.1" y="66.1" transform="rotate(-90 321.1 66.1)">VN</text>
<text x="119.6" y="77.6">R4</text>
<text x="151.3" y="75.8">-</text>
<text x="202.4" y="73.3">REFIN</text>
<text x="213" y="75.5" transform="rotate(-90 213 75.5)">DVDD</text>
<text x="218" y="75.3" transform="rotate(-90 218 75.3)">AVDD</text>
<text x="221.1" y="75.8">AIN0N</text>
<text x="221.1" y="73.3">AIN0P</text>
<text x="268" y="73.3">C13</text>
<text x="268" y="75.8">10nF</text>
<text x="57.1" y="82.1">GNDA</text>
<text x="119.1" y="79.3">10k</text>
<text x="154.2" y="83.4">U4B</text>
<text x="221.1" y="83.4">AIN1N</text>
<text x="221.1" y="80.9">AIN1P</text>
<text x="267.7" y="80.1">100R</text>
<text x="268.3" y="78.3">R11</text>
<text x="121.9" y="88.5">GNDA</text>
<text x="149.7" y="86">OPA2333AIDR</text>
<text x="151.3" y="89.8">+</text>
<text x="202.4" y="86">XTAL2</text>
<text x="221.1" y="88.5">AIN2P</text>
<text x="268" y="86.5">100R</text>
<text x="268.6" y="84.7">R12</text>
<text x="316.6" y="87.2">+3.3VA</text>
<text x="355.6" y="84.7">C9</text>
<text x="355.6" y="87.2">0.1uF</text>
<text x="151.3" y="94.8">-</text>
<text x="202.4" y="93.6">XTAL1/CLKIN</text>
<text x="221.1" y="91">AIN2N</text>
<text x="268" y="91">C14</text>
<text x="268" y="93.6">10nF</text>
<text x="323.2" y="92.3">U6</text>
<text x="323.2" y="94.8">SRV05-4</text>
<text x="202.4" y="98.7">SCLK</text>
<text x="202.4" y="101.2">DOUT</text>
<text x="221.1" y="98.7">AIN3N</text>
<text x="221.1" y="96.1">AIN3P</text>
<text x="267.7" y="97.9">100R</text>
<text x="268.3" y="96.1">R13</text>
<text x="319.8" y="96.5" transform="rotate(-90 319.8 96.5)">VP</text>
<text x="346.7" y="97.4">GNDA</text>
<text x="83.3" y="103.7">PWR_FLAG</text>
<text x="95.8" y="102.5">+5V</text>
<text x="176.1" y="102.5">+3.3V</text>
<text x="202.4" y="106.3">CS</text>
<text x="202.4" y="103.7">DIN</text>
<text x="221.1" y="106.3">AIN4N</text>
<text x="221.1" y="103.7">AIN4P</text>
<text x="268" y="104.2">100R</text>
<text x="268.6" y="102.5">R14</text>
<text x="308.2" y="103.9">IO1</text>
<text x="328.5" y="103.9">IO3</text>
<text x="37.3" y="111.4">+5V</text>
<text x="99.6" y="112.6">PWR_FLAG</text>
<text x="117.5" y="111.9">NT1</text>
<text x="127.8" y="112.6">PWR_FLAG</text>
<text x="173.7" y="111.1">10k</text>
<text x="174.2" y="109.3">R7</text>
<text x="202.4" y="113.9">SYNC/RESET</text>
<text x="202.4" y="111.4">DRDY</text>
<text x="221.1" y="113.9">AIN5N</text>
<text x="221.1" y="111.4">AIN5P</text>
<text x="268" y="108.8">C15</text>
<text x="268" y="111.4">10nF</text>
<text x="268.3" y="113.9">R15</text>
<text x="308.2" y="109">IO2</text>
<text x="328.5" y="109">IO4</text>
<text x="43.7" y="119">GND</text>
<text x="113.4" y="114.4">NetTie_GNDA</text>
<text x="203" y="119.2">U1</text>
<text x="221.1" y="119">AIN6P</text>
<text x="267.7" y="115.7">100R</text>
<text x="319.8" y="119.4" transform="rotate(-90 319.8 119.4)">VN</text>
<text x="105.9" y="122.8">GND</text>
<text x="123.1" y="122.8">GNDA</text>
<text x="202.3" y="121.5">ADS131M08IPBSR</text>
<text x="221.1" y="121.5">AIN6N</text>
<text x="268" y="122">100R</text>
<text x="268.6" y="120.2">R16</text>
<text x="317.5" y="125.3">GNDA</text>
<text x="104.4" y="129.1">PWR_FLAG</text>
<text x="115.2" y="127.9">+3.3V</text>
<text x="122" y="129.1">BLM18PG121SN1D</text>
<text x="128.9" y="126.6">FB1</text>
<text x="141.3" y="128.6">+3.3VA</text>
<text x="151.4" y="128.9">PWR_FLAG</text>
<text x="186.5" y="131.7">C6</text>
<text x="202.4" y="129.1">CAP</text>
<text x="213" y="130.3" transform="rotate(-90 213 130.3)">DGND</text>
<text x="215.5" y="130.3" transform="rotate(-90 215.5 130.3)">AGND</text>
<text x="221.1" y="129.1">AIN7N</text>
<text x="221.1" y="126.6">AIN7P</text>
<text x="268" y="126.6">C16</text>
<text x="268" y="129.1">10nF</text>
<text x="268.3" y="131.7">R17</text>
<text x="183.2" y="134.2">220nF</text>
<text x="267.7" y="133.5">100R</text>
<text x="210.1" y="144.4">GND</text>
<text x="220.9" y="144.4">GNDA</text>
<text x="268" y="148.7">100R</text>
<text x="268.6" y="146.9">R20</text>
<text x="268" y="153.3">C18</text>
<text x="268" y="155.8">10nF</text>
<text x="330.2" y="152">H1</text>
<text x="330.2" y="154.5">MountingHole</text>
<text x="267.7" y="160.1">100R</text>
<text x="268.3" y="158.3">R21</text>
<text x="304.2" y="161.4">NT2</text>
<text x="299.9" y="163.9">NetTie_Shunt</text>
<text x="330.2" y="163.4">H2</text>
<text x="330.2" y="166">MountingHole</text>
<text x="313.6" y="171">GNDA</text>
<text x="259.9" y="176.6">R18</text>
<text x="260" y="178.4">47k</text>
<text x="330.2" y="176.1">H3</text>
<text x="330.2" y="178.7">MountingHole</text>
<text x="35.2" y="182.5">+3.3V</text>
<text x="51.7" y="182.5">+3.3V</text>
<text x="58.6" y="185.5">MST8011AI-22-33E8.192000</text>
<text x="71.6" y="183">Y1</text>
<text x="250.2" y="183.7">C17</text>
<text x="259.9" y="184.3">R19</text>
<text x="32.7" y="191.1">10k</text>
<text x="33.2" y="189.3">R2</text>
<text x="250.2" y="186.3">2.2nF</text>
<text x="260.7" y="186">2k</text>
<text x="50" y="195.2">ST</text>
<text x="55.4" y="195.2">OUT</text>
<text x="55.5" y="193.3" transform="rotate(-90 55.5 193.3)">Vdd</text>
<text x="69.8" y="197.7">R1</text>
<text x="262.8" y="192.6">GNDA</text>
<text x="55.5" y="198.9" transform="rotate(-90 55.5 198.9)">GND</text>
<text x="69.2" y="199.5">33R</text>
<text x="52.6" y="207.9">GND</text>
</g>
<g font-size="1.3" fill="#0000c2">
<text x="165.6" y="29.3">OP2333</text>
<text x="165.6" y="31.4">2</text>
<text x="168" y="31.4">ch</text>
<text x="171.4" y="31.4">buffer</text>
<text x="89.3" y="58">optional</text>
<text x="98.2" y="58">1Ω</text>
<text x="102" y="58">in</text>
<text x="104.9" y="58">series</text>
<text x="111.7" y="58">with</text>
<text x="116.7" y="58">10uF</text>
<text x="165.8" y="93.8">goes</text>
<text x="171.4" y="93.8">to</text>
<text x="174.4" y="93.8">ADC</text>
<text x="179.2" y="93.8">in-</text>
<text x="112.4" y="109.6">put</text>
<text x="116.6" y="109.6">near</text>
<text x="121.9" y="109.6">ADC</text>
<text x="121" y="137">120Ω@100MHz</text>
<text x="136.3" y="137">2A</text>
<text x="139.8" y="137">50mΩ</text>
<text x="240.9" y="156.3">current</text>
<text x="248.9" y="156.3">measurement</text>
<text x="236.7" y="172">bus</text>
<text x="241.2" y="172">voltage</text>
<text x="249.3" y="172">measurement</text>
<text x="263.1" y="172">≤29.4V</text>
<text x="236.7" y="174.1">input</text>
<text x="236.7" y="176.1">scale</text>
<text x="236.7" y="178.2">RC</text>
<text x="240.4" y="178.2">filt</text>
<text x="242.7" y="174.1">range</text>
<text x="242.9" y="176.1">24.5x</text>
<text x="244.3" y="178.2">about</text>
<text x="249.2" y="174.1">is</text>
<text x="250.8" y="178.2">30kHz</text>
<text x="252" y="174.1">±1.2V</text>
<text x="61.7" y="188.1">8.192MHz</text>
<text x="72.1" y="188.1">LVCMOS</text>
<text x="80.7" y="188.1">Oscillator</text>
</g>
<g font-size="1.3">
<text x="282.6" y="33.9">FT_G0</text>
<text x="273.4" y="45.4">1V25_AINN_BUF</text>
<text x="282.6" y="51.7">FT_G1</text>
<text x="301" y="50.5">FT_G0</text>
<text x="335.9" y="50.5">FT_G2</text>
<text x="301" y="55.5">FT_G3</text>
<text x="335.9" y="55.5">FT_G1</text>
<text x="99.2" y="61.9">2V5</text>
<text x="273.4" y="63.2">1V25_AINN_BUF</text>
<text x="358.1" y="63.2">FT_G0</text>
<text x="358.1" y="65.7">FT_G1</text>
<text x="282.6" y="69.5">FT_G2</text>
<text x="358.1" y="68.2">FT_G2</text>
<text x="358.1" y="70.8">FT_G3</text>
<text x="127.5" y="72">1V25_RAW</text>
<text x="167.7" y="72">1V25_VREF_BUF</text>
<text x="230.9" y="74.6">AIN0N_FILT</text>
<text x="230.9" y="72">AIN0P_FILT</text>
<text x="358.1" y="75.9">FT_G5</text>
<text x="358.1" y="73.3">FT_G4</text>
<text x="230.9" y="82.2">AIN1N_FILT</text>
<text x="230.9" y="79.7">AIN1P_FILT</text>
<text x="273.4" y="80.9">1V25_AINN_BUF</text>
<text x="358.1" y="80.9">2V5</text>
<text x="282.6" y="87.3">FT_G3</text>
<text x="166.7" y="91.1">1V25_AINN_BUF</text>
<text x="186.7" y="92.4">ADC_CLKIN</text>
<text x="186.7" y="100">ADC_MISO</text>
<text x="186.7" y="97.4">ADC_SCLK</text>
<text x="273.4" y="98.7">1V25_AINN_BUF</text>
<text x="186.7" y="105.1">ADC_CS</text>
<text x="186.7" y="102.5">ADC_MOSI</text>
<text x="282.6" y="105.1">FT_G4</text>
<text x="334.7" y="103.8">FT_G4</text>
<text x="186.7" y="112.7">ADC_SYNC</text>
<text x="186.7" y="110.1">ADC_DRDY</text>
<text x="299.7" y="108.9">FT_G5</text>
<text x="273.4" y="116.5">1V25_AINN_BUF</text>
<text x="51.7" y="121.6">TFT_SCK</text>
<text x="282.6" y="122.8">FT_G5</text>
<text x="49.6" y="131.7">TFT_MOSI</text>
<text x="50.9" y="126.7">TFT_MISO</text>
<text x="54.3" y="136.8">TFT_CS</text>
<text x="100.8" y="136.8">ADC_SYNC</text>
<text x="273.4" y="134.3">1V25_AINN_BUF</text>
<text x="103.2" y="141.9">ADC_CS</text>
<text x="52" y="148.2">TFT_RST</text>
<text x="100.8" y="147">ADC_DRDY</text>
<text x="248.9" y="149.5">AIN6P</text>
<text x="275.3" y="149.5">SHUNT+</text>
<text x="50.3" y="150.8">TFT_DC</text>
<text x="100.9" y="152.1">ADC_SCLK</text>
<text x="57.4" y="157.1">SD_CS</text>
<text x="101.1" y="157.1">ADC_MISO</text>
<text x="248.9" y="160.9">AIN6N</text>
<text x="274" y="160.9">SHUNT-</text>
<text x="54.2" y="162.2">TFT_LIT</text>
<text x="101.1" y="162.2">ADC_MOSI</text>
<text x="273" y="173.6">VMEAS+</text>
<text x="236.2" y="180">AIN7P</text>
<text x="43" y="194">OE</text>
<text x="63.3" y="194">OSC</text>
<text x="73.5" y="194">ADC_CLKIN</text>
</g>
<g font-size="1.3" fill="#a1a1a1">
<text x="374.6" y="63.2">1</text>
<text x="374.6" y="65.8">2</text>
<text x="374.6" y="68.3">3</text>
<text x="374.6" y="70.9">4</text>
<text x="381" y="72">J2</text>
<text x="374.6" y="73.4">5</text>
<text x="374.6" y="75.9">6</text>
<text x="381" y="74.5">6-axis</text>
<text x="388.8" y="74.5">F/T</text>
<text x="374.6" y="78.5">7</text>
<text x="374.6" y="81">8</text>
<text x="76.9" y="117.7">ESP32S3</text>
<text x="79.9" y="115.2">U2</text>
<text x="65.3" y="121.7">1</text>
<text x="67.8" y="122.8">TX/GPIO43</text>
<text x="92.2" y="122.8">5V</text>
<text x="95.2" y="121.7">18</text>
<text x="36.8" y="130.6">1</text>
<text x="65.3" y="126.7">2</text>
<text x="65.3" y="131.8">3</text>
<text x="67.8" y="127.9">RX/GPIO44</text>
<text x="90.7" y="127.9">GND</text>
<text x="95.2" y="131.8">16</text>
<text x="95.2" y="126.7">17</text>
<text x="36.8" y="133.1">2</text>
<text x="36.8" y="135.6">3</text>
<text x="65.3" y="136.9">4</text>
<text x="67.8" y="132.9">GPIO1</text>
<text x="91" y="132.9">3V3</text>
<text x="95.2" y="136.9">15</text>
<text x="36.8" y="138.2">4</text>
<text x="36.8" y="140.7">5</text>
<text x="36.8" y="143.3">6</text>
<text x="65.3" y="142">5</text>
<text x="67.8" y="138">GPIO2</text>
<text x="67.8" y="143.1">GPIO3</text>
<text x="87.6" y="143.1">GPIO12</text>
<text x="87.6" y="138">GPIO13</text>
<text x="95.2" y="142">14</text>
<text x="36.8" y="145.8">7</text>
<text x="36.8" y="148.3">8</text>
<text x="65.3" y="147.1">6</text>
<text x="67.8" y="148.2">GPIO4</text>
<text x="87.6" y="148.2">GPIO11</text>
<text x="95.2" y="147.1">13</text>
<text x="36.2" y="153.4">10</text>
<text x="36.2" y="156">11</text>
<text x="36.8" y="150.9">9</text>
<text x="65.3" y="152.1">7</text>
<text x="67.8" y="153.3">GPIO5</text>
<text x="87.6" y="153.3">GPIO10</text>
<text x="95.2" y="152.1">12</text>
<text x="284.4" y="154.7">1</text>
<text x="290.8" y="155.8">J6</text>
<text x="32.7" y="160.4">J1</text>
<text x="65.3" y="157.2">8</text>
<text x="67.8" y="158.3">GPIO6</text>
<text x="88.9" y="158.3">GPIO9</text>
<text x="95.2" y="157.2">11</text>
<text x="284.4" y="157.2">2</text>
<text x="290.8" y="158.3">SHUNT</text>
<text x="19.9" y="162.9">Adafruit</text>
<text x="28.4" y="162.9">4383</text>
<text x="34.4" y="162.9">Color</text>
<text x="40.6" y="162.9">TFT</text>
<text x="44.8" y="162.9">+</text>
<text x="47.5" y="162.9">μSD</text>
<text x="65.3" y="162.3">9</text>
<text x="67.8" y="163.4">GPIO7</text>
<text x="88.9" y="163.4">GPIO8</text>
<text x="95.2" y="162.3">10</text>
<text x="284.4" y="173.7">1</text>
<text x="290.8" y="173.6">J3</text>
<text x="290.8" y="176.1">VMEAS+</text>
</g>
</svg>
